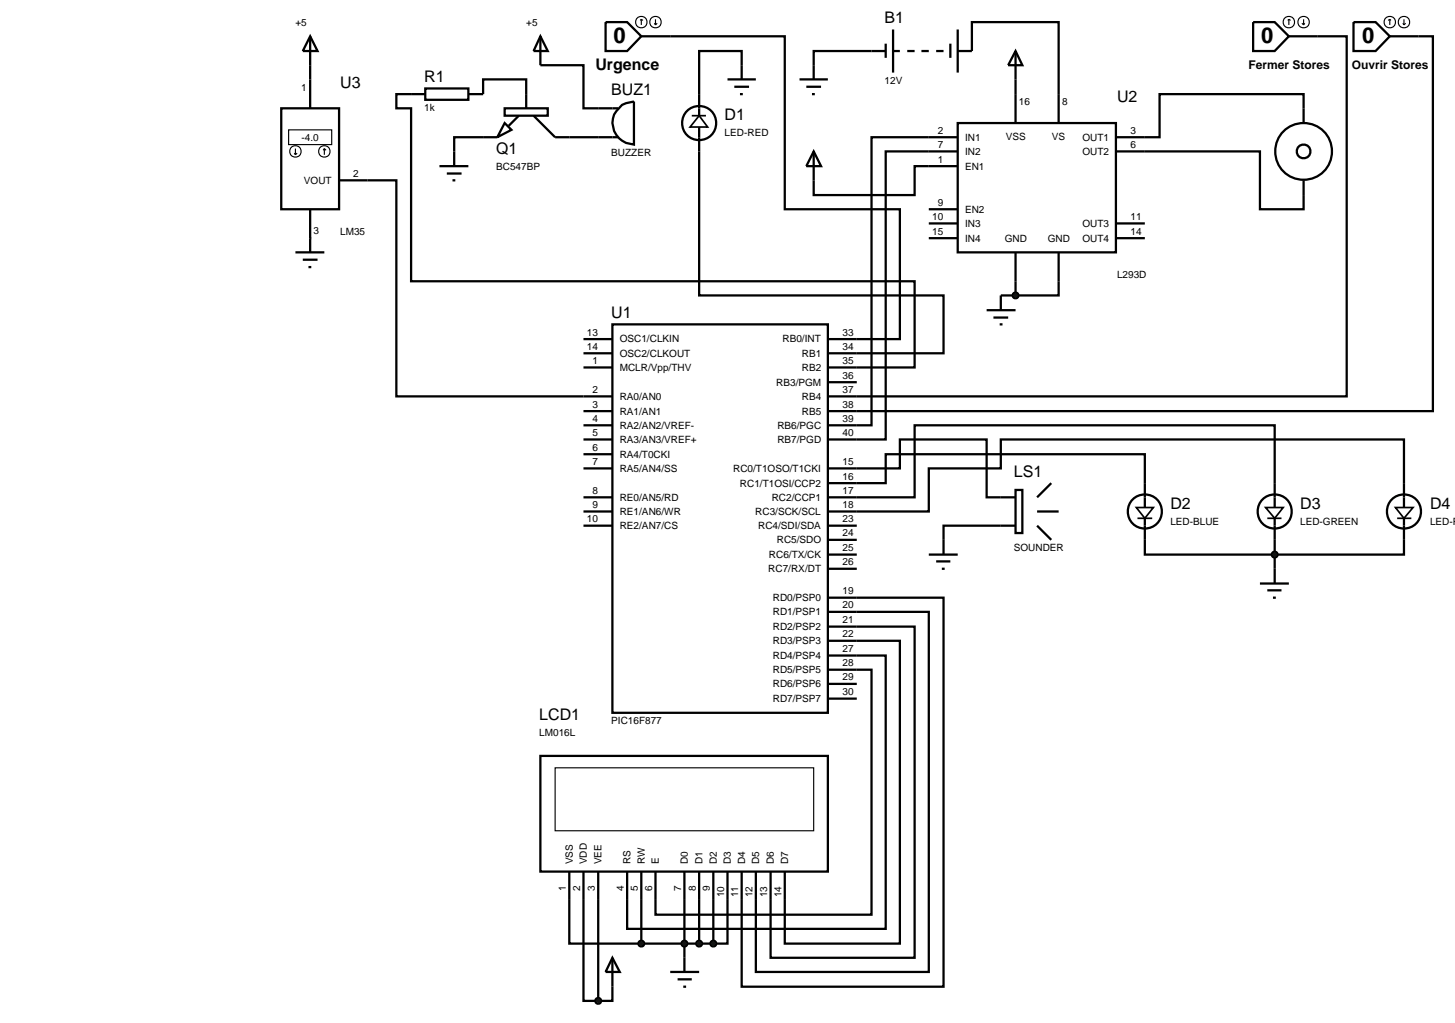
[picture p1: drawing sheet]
<svg xmlns="http://www.w3.org/2000/svg" width="257mm" height="180mm" viewBox="0 0 257 180" stroke-linecap="round" stroke-linejoin="round" font-family="sans-serif">
<g fill="none" stroke="#000" stroke-width=".4">
<path d="M54.7 11.5v2.5M72.5 16.6h-2.6v2.5h2.6v30.5h88.8v15.2h-15.3M85.2 16.6v-2.6h7.6v2.6M95.3 11.5h7.6v7.6h2.6M118.2 6.4h20.2v30.5h20.3v22.9h-12.7M130.8 11.5v-2.5h-7.5v7.6M153.7 9h-10.2v2.5M171.4 9v-5.1h15.3v12.7M179.1 14v2.6M229.9 19.1v-2.5h-25.4v7.6h-2.6M232.4 6.4h5.1v63.5h-91.5M250.2 6.4h2.5v66.1h-106.7"/>
<path d="M64.8 31.8h5.1v38.1h38.1M85.2 24.2h-5.1v2.5M100.4 24.2h5.1M123.3 26.7v25.4h43.1v10.2h-20.4M163.8 24.2h-10.1v50.8h-7.7M163.8 26.7h-7.6v50.8h-10.2M163.8 29.3h-2.5v5.1h-17.8v-2.6M201.9 26.7h20.3v10.2h7.7v-2.5M102.9 59.8h5.1M108 57.2h38v68.5h-38zM176.5 52.1h2.6M179.1 49.6v2.5"/>
<path d="M186.7 49.6v2.5h-7.6M102.9 72.5h5.1M102.9 75h5.1M102.9 62.3h5.1M102.9 77.5h5.1M102.9 64.8h5.1M146 67.4h5.1M102.9 80.1h5.1M102.9 82.6h5.1M102.9 87.7h5.1M102.9 90.2h5.1M102.9 92.7h5.1"/>
<path d="M146 82.6h12.7v-5.1h15.3v10.2h2.5M146 85.2h10.2v-5.1h45.7v5.1M146 92.7h5.1M146 97.8h5.1M146 95.2h5.1M176.5 92.7h-10.1v2.5M201.9 95.2v2.6h45.7v-2.6M224.8 85.2v-10.2h-63.5v12.7h-15.3M224.8 95.2v5.1M247.6 85.2v-7.7h-71.1v5.1h-12.7v7.6h-17.8M146 113h12.7v53.4h-20.3v-12.7M146 110.5h15.3v58.4h-25.4v-15.2"/>
<path d="M146 107.9h17.8v63.5h-30.5v-17.7M146 105.4h20.4v68.6h-35.6v-20.3M146 118.1h7.7v43.2h-38.1v-7.6M146 115.6h10.2v48.2h-45.6v-10.1M146 100.3h5.1M95.3 133.3h50.7v20.4h-50.7zM146 123.2h5.1M146 120.6h5.1M100.4 153.7v12.7h12.7M102.9 153.7v22.8h2.6M105.5 153.7v22.8M113.1 153.7v12.7"/>
<path d="M120.7 153.7v17.7M123.3 153.7v12.7M125.8 153.7v12.7M128.3 153.7v12.7h-2.5M108 168.9v7.6h-2.5M108 168.9l1.3 2.5h-2.5zM113.1 166.4h12.7M118.2 171.4h5.1M119.5 172.7h2.5M120.5 174h.5"/>
</g>
<path d="M97.9 135.4h45.6v11.1h-45.6z" fill="none" stroke="#000" stroke-width=".2"/>
<g fill="#004000" stroke="#000" stroke-width=".4">
<path d="M105.1 176.2l.4-.2-.5 .5zM105.5 176l.3 .1 .2 .4zM106 176.5l-.2 .4-.3 .1zM105 176.5l.5 .5-.3-.1z"/>
<path d="M125.5 166l.3-.1-.5 .5zM125.8 165.9l.3 .1 .2 .4zM125.8 166.9l.5-.5-.2 .4zM125.3 166.4l.5 .5-.3-.1z"/>
<path d="M122.9 166.1l.4-.2-.5 .5zM123.3 165.9l.3 .1 .2 .4zM123.8 166.4l-.2 .4-.3 .1zM122.8 166.4l.5 .5-.3-.1z"/>
<path d="M120.3 166.1l.4-.2-.5 .5zM120.7 165.9l.3 .1 .2 .4zM121.2 166.4l-.2 .4-.3 .1zM120.2 166.4l.5 .5-.3-.1z"/>
<path d="M112.8 166l.3-.1-.5 .5zM113.1 165.9l.3 .1 .2 .4zM113.1 166.9l.5-.5-.2 .4zM112.6 166.4l.5 .5-.3-.1z"/>
</g>
<g fill="#004000">
<path d="M105.5 176l.5 .5-.5 .5-.5-.5z"/>
<path d="M125.8 165.9l.5 .5-.5 .5-.5-.5z"/>
<path d="M122.8 166.4l.5-.5 .5 .5-.5 .5z"/>
<path d="M120.2 166.4l.5-.5 .5 .5-.5 .5z"/>
<path d="M113.1 165.9l.5 .5-.5 .5-.5-.5z"/>
</g>
<g fill="none" stroke="#000" stroke-width=".4">
<path d="M106.8 3.9h3.8l2.5 2.5-2.5 2.6h-3.8zM113.1 6.4h5.1M141 14h5M142.2 15.3h2.6M143.2 16.6h.5M143.5 11.5v2.5M153.7 9h2.5M156.2 7.7v2.5M157.5 5.2v7.6M157.5 9h1.2M160 9h1.3M162.5 9h1.3"/>
<path d="M165.1 9h1.3M167.6 7.7v2.5M168.9 5.2v7.6M168.9 9h2.5M179.1 9l1.2 2.5h-2.5zM179.1 9v5M179.1 16.6v5.1M186.7 16.6v5.1M221 3.9h3.8l2.5 2.5-2.5 2.6h-3.8zM227.3 6.4h5.1M229.9 19.1v2.6M238.7 3.9h3.9l2.5 2.5-2.5 2.6h-3.9z"/>
<path d="M245.1 6.4h5.1M163.8 24.2h5.1M163.8 26.7h5.1M163.8 39.4h5.1M163.8 29.3h5.1M163.8 36.9h5.1M168.9 21.7h27.9v22.8h-27.9zM196.8 24.2h5.1M196.8 26.7h5.1M196.8 39.4h5.1M229.9 31.8v2.6M163.8 42h5.1"/>
<path d="M174 54.7h5.1M175.2 56h2.6M176.3 57.2h.5M176.5 52.1v2.6M179.1 44.5v5.1M186.7 44.5v5.1M196.8 42h5.1"/>
<circle cx="229.9" cy="26.7" r="5"/>
<circle cx="229.9" cy="26.7" r="1.21"/>
</g>
<g fill="none" stroke="#000" stroke-width=".2">
<path d="M113.1 3.4l-.2 .2M113.1 3.4l.3 .2M113.1 3.4v1M115.4 4.1l.2 .3M115.6 3.4v1M115.9 4.1l-.3 .3M227.3 3.4l-.2 .2M227.3 3.4l.3 .2M227.3 3.4v1M229.6 4.1l.3 .3M229.9 3.4v1M230.1 4.1l-.2 .3"/>
<path d="M245.1 3.4l-.3 .2M245.1 3.4l.2 .2M245.1 3.4v1M247.4 4.1l.2 .3M247.6 3.4v1M247.9 4.1l-.3 .3"/>
<circle cx="113.1" cy="3.9" r="1.01"/>
<circle cx="115.6" cy="3.9" r="1.01"/>
<circle cx="227.3" cy="3.9" r="1.01"/>
<circle cx="229.9" cy="3.9" r="1.01"/>
<circle cx="245.1" cy="3.9" r="1.01"/>
<circle cx="247.6" cy="3.9" r="1.01"/>
</g>
<path d="M178.7 51.8l.4-.2-.5 .5zM179.1 51.6l.3 .1 .2 .4zM179.6 52.1l-.1 .3-.4 .2zM178.6 52.1l.5 .5-.4-.2z" fill="#004000" stroke="#000" stroke-width=".4"/>
<path d="M178.6 52.1l.5-.5 .5 .5-.5 .5z" fill="#004000"/>
<g fill="none" stroke="#000" stroke-width=".4">
<path d="M49.6 19.1h10.2v17.8h-10.2zM54.7 6.4l1.3 2.6h-2.6zM54.7 6.4v5.1M54.7 14v5.1M72.5 16.6h2.5M75 15.6h7.6v2h-7.6zM82.6 16.6h2.6M89 19.1h7.6v1.3h-7.6zM92.8 16.6v2.5M95.3 6.4l1.3 2.6h-2.5zM95.3 6.4v5.1M105.5 19.1h3.5"/>
<path d="M109.7 18.5l.7-.3 1.4-.3v7.6a3.8 3.8 0 0 1-3.6-2.7 3.8 3.8 0 0 1 1.5-4.3zM123.3 16.6v3.8M128.3 14h5M129.5 15.3h2.6M130.5 16.6h.5M130.8 11.5v2.5M54.7 36.9v7.6M59.8 31.8h5M77.5 29.3h5.1M78.8 30.6h2.6M79.8 31.8h.5M80.1 26.7v2.6"/>
<path d="M85.2 24.2h2.5M89 21.7l1.2 1.2-2.5 1.3zM91.5 20.4l-1.8 1.8M94.1 20.4l3.8 3.8h2.5M105.5 24.2h3.5M123.3 22.4v4.3M143.5 26.7l1.3 2.6h-2.6zM143.5 26.7v5.1M52.1 44.5h5.1M53.4 45.8h2.6M54.4 47.1h.5M163.8 97.8h5.1"/>
<path d="M165.1 99h2.5M166.4 95.2v2.6M176.5 87.7h2.6M176.5 92.7h2.6M179.1 86.4h1.2v7.6h-1.2zM182.9 90.2h3.8M182.9 92.7l2.5 2.5M185.4 85.2l-2.5 2.5M201.9 85.2v4.3M201.9 91.4v3.8M224.8 85.2v4.3M224.8 91.4v3.8"/>
<path d="M247.6 85.2v4.3M247.6 91.4v3.8M166.1 100.3h.5M222.2 102.9h5.1M223.5 104.1h2.5M224.5 105.4h.5M224.8 100.3v2.6"/>
<circle cx="123.3" cy="21.7" r="3"/>
<circle cx="201.9" cy="90.2" r="3"/>
<circle cx="224.8" cy="90.2" r="3"/>
<circle cx="247.6" cy="90.2" r="3"/>
</g>
<path d="M122 20.4h2.5M123.3 20.4l1.5 2h-3.1zM200.4 89.5h3l-1.5 1.9zM200.6 91.4h2.6M223.2 89.5h3.1l-1.5 1.9zM223.5 91.4h2.5M246.1 89.5h3.1l-1.6 1.9zM246.4 91.4h2.5" fill="none" stroke="#000" stroke-width=".3"/>
<g fill="none" stroke="#000" stroke-width=".2">
<path d="M50.9 22.9h7.6v2.6h-7.6zM51.9 27l.2 .3M52.1 26.2v1.1M52.4 27l-.3 .3M57.2 26.2l-.2 .3M57.2 26.2l.3 .3M57.2 26.2v1.1"/>
<circle cx="52.1" cy="26.7" r="1.01"/>
<circle cx="57.2" cy="26.7" r="1.01"/>
</g>
<path d="M224.4 97.5l.4-.2-.5 .5zM224.8 97.3l.3 .1 .2 .4zM225.3 97.8l-.1 .3-.4 .2zM224.3 97.8l.5 .5-.4-.2z" fill="#004000" stroke="#000" stroke-width=".4"/>
<path d="M224.3 97.8l.5-.5 .5 .5-.5 .5z" fill="#004000"/>
<g font-size="3.9">
<text x="108.2" y="7.6">0</text>
<text x="222.4" y="7.6">0</text>
<text x="240.2" y="7.6">0</text>
</g>
<g font-size="2.8">
<text x="156" y="4.1">B1</text>
<text x="60" y="15.5">U3</text>
<text x="74.8" y="14.5">R1</text>
<text x="105" y="12.4">Urgence</text>
<text x="107.8" y="16.8">BUZ1</text>
<text x="197" y="18">U2</text>
<text x="127.8" y="21.2">D1</text>
<text x="87.5" y="27.2">Q1</text>
<text x="107.8" y="56.1">U1</text>
<text x="178.8" y="84.1">LS1</text>
<text x="206.4" y="89.8">D2</text>
<text x="229.3" y="89.8">D3</text>
<text x="252.2" y="89.8">D4</text>
<text x="95.1" y="127">LCD1</text>
</g>
<g font-size="2.1">
<text x="220.2" y="12.1">Fermer Stores</text>
<text x="238.4" y="12.1">Ouvrir Stores</text>
</g>
<g font-size="1.8">
<text x="52.1" y="4.5">+5</text>
<text x="92.8" y="4.5">+5</text>
<text x="53.1" y="16">1</text>
<text x="156" y="14.8">12V</text>
<text x="74.8" y="19.6">1k</text>
<text x="127.8" y="24">LED-RED</text>
<text x="165.4" y="23.6">2</text>
<text x="179.7" y="18.5">16</text>
<text x="187.3" y="18.5">8</text>
<text x="199.4" y="23.6">3</text>
<text x="53.2" y="24.8">-4.0</text>
<text x="87.5" y="30">BC547BP</text>
<text x="107.8" y="27.5">BUZZER</text>
<text x="165.4" y="26.1">7</text>
<text x="165.4" y="28.7">1</text>
<text x="170.2" y="24.8">IN1</text>
<text x="170.2" y="27.3">IN2</text>
<text x="170.2" y="29.9">EN1</text>
<text x="177.4" y="24.7">VSS</text>
<text x="185.5" y="24.7">VS</text>
<text x="190.9" y="24.8">OUT1</text>
<text x="190.9" y="27.3">OUT2</text>
<text x="199.4" y="26.1">6</text>
<text x="53.6" y="32.4">VOUT</text>
<text x="62.3" y="31.2">2</text>
<text x="55.3" y="41.2">3</text>
<text x="60" y="41.5">LM35</text>
<text x="164.4" y="38.8">10</text>
<text x="164.4" y="41.4">15</text>
<text x="165.4" y="36.3">9</text>
<text x="170.2" y="40">IN3</text>
<text x="170.2" y="37.5">EN2</text>
<text x="190.9" y="40">OUT3</text>
<text x="199.4" y="38.8">11</text>
<text x="199.4" y="41.4">14</text>
<text x="170.2" y="42.6">IN4</text>
<text x="177.2" y="42.7">GND</text>
<text x="184.8" y="42.7">GND</text>
<text x="190.9" y="42.6">OUT4</text>
<text x="197" y="49.1">L293D</text>
<text x="103.5" y="59.2">13</text>
<text x="148.6" y="59.2">33</text>
<text x="103.5" y="61.7">14</text>
<text x="104.5" y="64.2">1</text>
<text x="109.3" y="60.4">OSC1/CLKIN</text>
<text x="109.3" y="62.9">OSC2/CLKOUT</text>
<text x="109.3" y="65.4">MCLR/Vpp/THV</text>
<text x="138" y="60.4">RB0/INT</text>
<text x="141.4" y="65.4">RB2</text>
<text x="141.4" y="62.9">RB1</text>
<text x="148.6" y="64.2">35</text>
<text x="148.6" y="61.7">34</text>
<text x="104.5" y="69.3">2</text>
<text x="104.5" y="71.9">3</text>
<text x="109.3" y="70.5">RA0/AN0</text>
<text x="136.9" y="68">RB3/PGM</text>
<text x="141.4" y="70.5">RB4</text>
<text x="148.6" y="71.9">38</text>
<text x="148.6" y="69.3">37</text>
<text x="148.6" y="66.8">36</text>
<text x="104.5" y="74.4">4</text>
<text x="104.5" y="76.9">5</text>
<text x="109.3" y="73.1">RA1/AN1</text>
<text x="109.3" y="75.6">RA2/AN2/VREF-</text>
<text x="137.1" y="75.6">RB6/PGC</text>
<text x="141.4" y="73.1">RB5</text>
<text x="148.6" y="76.9">40</text>
<text x="148.6" y="74.4">39</text>
<text x="104.5" y="79.5">6</text>
<text x="104.5" y="82">7</text>
<text x="109.3" y="80.7">RA4/T0CKI</text>
<text x="109.3" y="83.2">RA5/AN4/SS</text>
<text x="109.3" y="78.1">RA3/AN3/VREF+</text>
<text x="129.3" y="83.2">RC0/T1OSO/T1CKI</text>
<text x="137.1" y="78.1">RB7/PGD</text>
<text x="148.6" y="82">15</text>
<text x="104.5" y="87.1">8</text>
<text x="104.5" y="89.6">9</text>
<text x="109.3" y="88.3">RE0/AN5/RD</text>
<text x="130.5" y="85.8">RC1/T1OSI/CCP2</text>
<text x="136.1" y="88.3">RC2/CCP1</text>
<text x="148.6" y="84.6">16</text>
<text x="148.6" y="87.1">17</text>
<text x="148.6" y="89.6">18</text>
<text x="103.5" y="92.1">10</text>
<text x="109.3" y="90.8">RE1/AN6/WR</text>
<text x="109.3" y="93.3">RE2/AN7/CS</text>
<text x="133.2" y="90.8">RC3/SCK/SCL</text>
<text x="133.7" y="93.3">RC4/SDI/SDA</text>
<text x="137" y="95.8">RC5/SDO</text>
<text x="148.6" y="94.6">24</text>
<text x="148.6" y="92.1">23</text>
<text x="206.4" y="92.5">LED-BLUE</text>
<text x="229.3" y="92.5">LED-GREEN</text>
<text x="252.2" y="92.5">LED-RE</text>
<text x="135.5" y="100.9">RC7/RX/DT</text>
<text x="135.6" y="98.4">RC6/TX/CK</text>
<text x="148.6" y="99.7">26</text>
<text x="148.6" y="97.2">25</text>
<text x="178.8" y="97.2">SOUNDER</text>
<text x="136.3" y="106">RD0/PSP0</text>
<text x="148.6" y="104.8">19</text>
<text x="148.6" y="107.3">20</text>
<text x="136.3" y="108.5">RD1/PSP1</text>
<text x="136.3" y="113.6">RD3/PSP3</text>
<text x="136.3" y="111.1">RD2/PSP2</text>
<text x="148.6" y="112.4">22</text>
<text x="148.6" y="109.9">21</text>
<text x="136.3" y="118.7">RD5/PSP5</text>
<text x="136.3" y="116.2">RD4/PSP4</text>
<text x="148.6" y="120">29</text>
<text x="148.6" y="117.5">28</text>
<text x="148.6" y="115">27</text>
<text x="136.3" y="123.8">RD7/PSP7</text>
<text x="136.3" y="121.2">RD6/PSP6</text>
<text x="148.6" y="122.6">30</text>
<text x="95.1" y="129.8">LM016L</text>
<text x="107.8" y="127.7">PIC16F877</text>
<text x="101" y="152.4" transform="rotate(-90 101 152.4)">VSS</text>
<text x="103.5" y="152.4" transform="rotate(-90 103.5 152.4)">VDD</text>
<text x="106.1" y="152.4" transform="rotate(-90 106.1 152.4)">VEE</text>
<text x="111.2" y="152.4" transform="rotate(-90 111.2 152.4)">RS</text>
<text x="113.7" y="152.4" transform="rotate(-90 113.7 152.4)">RW</text>
<text x="116.2" y="152.4" transform="rotate(-90 116.2 152.4)">E</text>
<text x="121.3" y="152.4" transform="rotate(-90 121.3 152.4)">D0</text>
<text x="123.9" y="152.4" transform="rotate(-90 123.9 152.4)">D1</text>
<text x="126.4" y="152.4" transform="rotate(-90 126.4 152.4)">D2</text>
<text x="128.9" y="152.4" transform="rotate(-90 128.9 152.4)">D3</text>
<text x="131.4" y="152.4" transform="rotate(-90 131.4 152.4)">D4</text>
<text x="133.9" y="152.4" transform="rotate(-90 133.9 152.4)">D5</text>
<text x="136.5" y="152.4" transform="rotate(-90 136.5 152.4)">D6</text>
<text x="139" y="152.4" transform="rotate(-90 139 152.4)">D7</text>
<text x="99.8" y="157.2" transform="rotate(-90 99.8 157.2)">1</text>
<text x="102.3" y="157.2" transform="rotate(-90 102.3 157.2)">2</text>
<text x="104.9" y="157.2" transform="rotate(-90 104.9 157.2)">3</text>
<text x="110" y="157.2" transform="rotate(-90 110 157.2)">4</text>
<text x="112.5" y="157.2" transform="rotate(-90 112.5 157.2)">5</text>
<text x="115" y="157.2" transform="rotate(-90 115 157.2)">6</text>
<text x="120.1" y="157.2" transform="rotate(-90 120.1 157.2)">7</text>
<text x="122.7" y="157.2" transform="rotate(-90 122.7 157.2)">8</text>
<text x="125.2" y="157.2" transform="rotate(-90 125.2 157.2)">9</text>
<text x="127.7" y="158.2" transform="rotate(-90 127.7 158.2)">10</text>
<text x="130.2" y="158.2" transform="rotate(-90 130.2 158.2)">11</text>
<text x="132.7" y="158.2" transform="rotate(-90 132.7 158.2)">12</text>
<text x="135.3" y="158.2" transform="rotate(-90 135.3 158.2)">13</text>
<text x="137.8" y="158.2" transform="rotate(-90 137.8 158.2)">14</text>
</g>
</svg>
